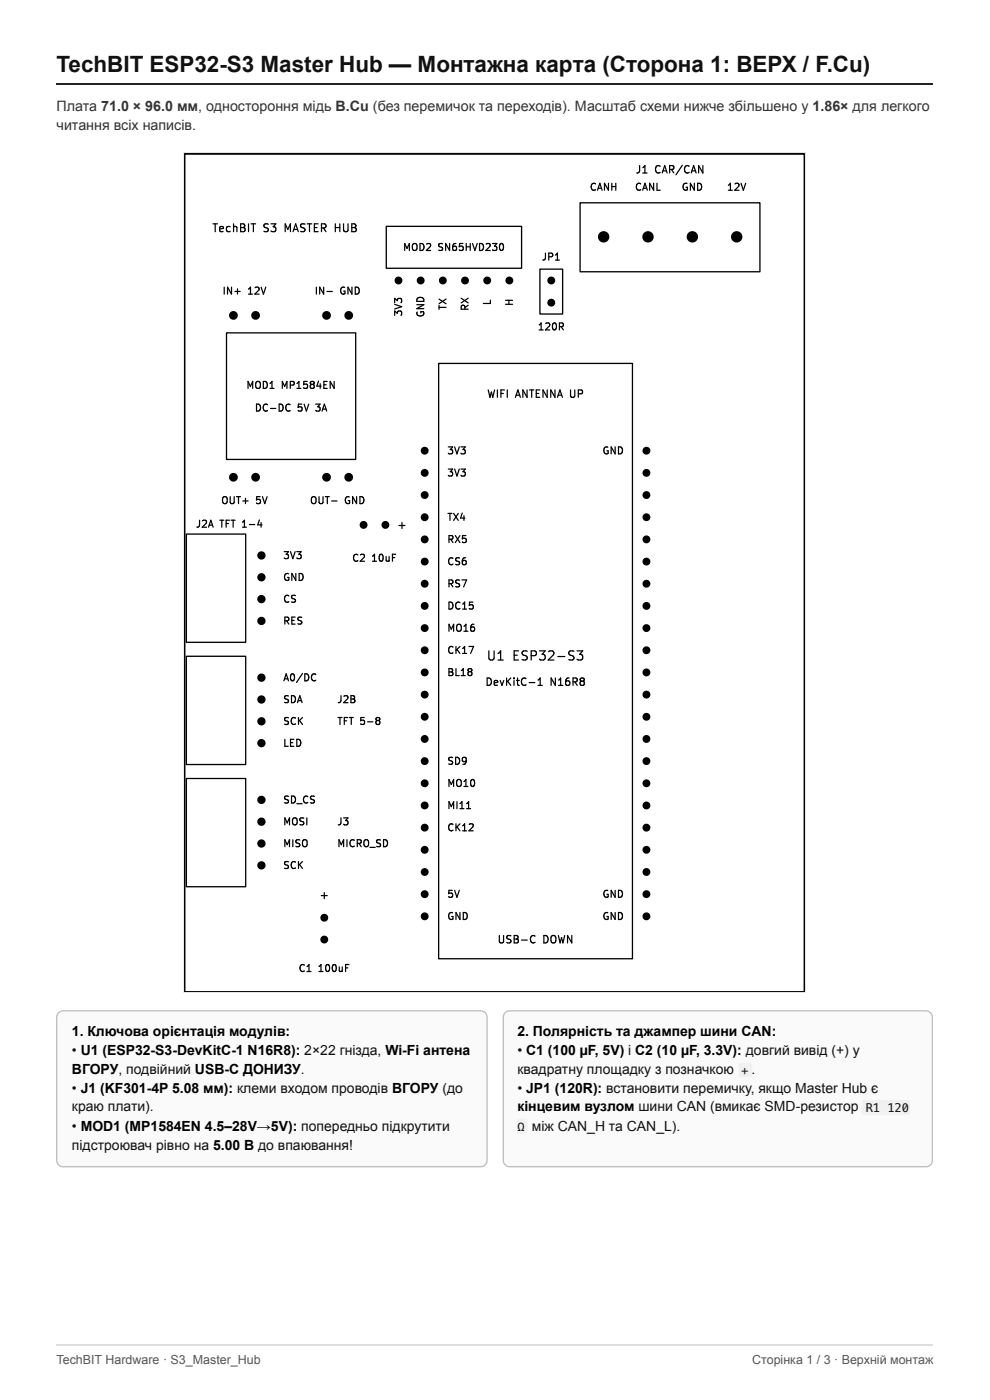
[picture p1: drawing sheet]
<svg xmlns="http://www.w3.org/2000/svg" width="210mm" height="297mm" viewBox="0 0 210 297" stroke-linecap="round" stroke-linejoin="round" font-family="sans-serif">
<path d="M11.9 17.9h186" fill="none" stroke="#222" stroke-width=".26"/>
<path d="M39 32.4h131.8v178.1h-131.8z" fill="none" stroke="#ddd" stroke-width=".26"/>
<g fill="none" stroke="#000" stroke-width=".26">
<path d="M126.3 39a.7 .7 0 0 0-1 .5 .7 .7 0 0 0 .7 .9l.3-.2M126.9 39.9h.7M129.1 38.9v1.5l-.9-1.5v1.5M129.8 38.9v1.5M129.8 39.6h.8M130.6 38.9v1.5M135.7 35.1v1.2a.51 .51 0 0 1-.6 .4M135.9 39a.7 .7 0 0 0-1 .5 .7 .7 0 0 0 .7 .9l.3-.2M136.3 36.7h.9M136.3 35.6l.5-.5v1.6M136.5 39.9h.7M138.7 38.9v1.5l-.9-1.5v1.5"/>
<path d="M139.4 38.9v1.5h.7M140 35.3a.75 .75 0 0 0-1 .5 .75 .75 0 0 0 .7 .9l.3-.2M140.5 36.7l.5-1.6 .5 1.6M140.6 36.3h.8M142 36l.8-.1 .1-.2v-.4l-.3-.2h-.6v1.6M142.4 36l.5 .7M144.7 35.1l-1.3 2M145.7 38.9a.69 .69 0 0 0-.8 .7 .69 .69 0 0 0 .8 .7l.1-.6h-.3M146.2 35.3a.75 .75 0 0 0-1.1 .5 .75 .75 0 0 0 .8 .9l.3-.2M146.6 36.7l.5-1.6 .6 1.6M146.8 36.3h.7M147.3 38.9v1.5l-.9-1.5v1.5"/>
<path d="M148 38.9a.75 .75 0 0 1 .8 .7 .75 .75 0 0 1-.8 .8zM149.1 35.1v1.6l-.9-1.6v1.6M154.5 39.3l.4-.4v1.5M155.9 39l.6-.1 .3 .4-1 1.1h1M157.2 38.9l.5 1.5 .5-1.5M45.2 47.5h.9M45.7 47.5v1.7M46.6 48.6l.8-.2-.1-.3-.5-.1-.2 .3 .1 .8h.6M48.8 48.1l-.4-.1-.4 .4 .2 .7h.6M49.5 48.2l.3-.2 .4 .1 .1 1.1M49.5 47.5v1.7M51 47.5h.6l.2 .1 .1 .4-.3 .3a.44 .44 0 0 1 .4 .4 .44 .44 0 0 1-.3 .5h-.7z"/>
<path d="M51 48.3h.6M52.7 47.5v1.7M53.3 47.5h.9M53.7 47.5v1.7M56.9 47.6l-.6-.1-.3 .1v.5l.8 .3 .1 .4-.3 .4-.6-.1M57.5 47.5h1l-.5 .6 .4 .2v.7l-.2 .2-.7-.2M60.5 49.2v-1.7l.5 1.2 .6-1.2v1.7M62.2 49.2l.5-1.7 .6 1.7M62.3 48.7h.8M64.7 47.6l-.6-.1-.3 .1v.5l.7 .3 .2 .4-.3 .4-.7-.1M65.2 47.5h.9M65.7 47.5v1.7"/>
<path d="M66.7 48.3h.5M67.5 47.5h-.8v1.7h.8M68.2 48.4l.8-.1 .1-.3v-.4l-.3-.1h-.6v1.7M68.6 48.4l.5 .8M71.1 48.3h1M71.1 47.5v1.7M72.1 47.5v1.7M72.9 47.5v1.3l.3 .4h.3l.3-.4v-1.3M74.6 47.5h.6l.2 .1 .1 .4-.3 .3a.44 .44 0 0 1 .4 .4 .44 .44 0 0 1-.3 .5h-.7zM74.6 48.3h.6M85.8 53.1v-1.4l.5 1 .5-1v1.4M87.5 51.9l.3-.2a.5 .5 0 0 1 .7 .5v.4a.49 .49 0 0 1-.5 .6 .49 .49 0 0 1-.5-.6z"/>
<path d="M89.1 51.7a.75 .75 0 0 1 .8 .7 .75 .75 0 0 1-.8 .7zM90.5 51.8l.6-.1 .2 .4-.9 1h.9M93.9 51.7h-.6l-.2 .1v.4l.6 .3 .2 .4-.3 .2h-.6M95.4 51.7v1.4l-.9-1.4v1.4M96.7 51.7h-.4a1 1 0 0 0 0 1.4l.5-.1 .1-.5-.3-.3-.5 .1-.1 .2M98.2 51.7h-.7l-.1 .7 .2-.2 .5 .1 .2 .2-.1 .5-.2 .1-.6-.1M98.9 51.7v1.4M98.9 52.4h.8M99.7 51.7v1.4M100.2 51.7l.5 1.4 .5-1.4M101.7 51.7a.75 .75 0 0 1 .9 .7 .75 .75 0 0 1-.9 .7zM103.1 51.8l.6-.1 .3 .4-.9 1h.9"/>
<path d="M104.5 51.7h.9l-.5 .5 .4 .2v.6l-.2 .1-.6-.1M106.1 51.8l.2-.1a.79 .79 0 0 1 .5 .7 .79 .79 0 0 1-.5 .7l-.3-.5zM115.7 53.7l-.1 1.3-.5 .2M116.4 54.5l.7-.1 .2-.2-.1-.4-.8-.1v1.5M117.8 54.1l.4-.4v1.5M117.8 55.2h.9M126.7 40.4l.5-1.5 .5 1.5M136.3 40.4l.5-1.5 .5 1.5M154.5 40.4h.9M47.6 60.9v1.5M49.1 60.9v1.5l-.8-1.5v1.5M49.8 61.8h1.1"/>
<path d="M50.4 61.3v1.1M52.7 62.4h.9M52.7 61.3l.4-.4v1.5M54.1 61.1l.6-.2 .3 .4-1 1.1h1M55.4 60.9l.5 1.5 .5-1.5M67.1 60.9v1.5M68.7 60.9v1.5l-.9-1.5v1.5M69.4 61.8h1.1M73.1 61a.69 .69 0 0 0-.9 .7 .69 .69 0 0 0 .9 .6l.1-.5h-.3M74.7 60.9v1.5l-.9-1.5v1.5M75.4 60.9a.75 .75 0 0 1 .8 .8 .75 .75 0 0 1-.8 .7zM83.7 64.2v-.9l.6 .5 .1-.4h.7l.1 .2-.1 .6"/>
<path d="M83.7 66.9v-.9l.6 .5 .1-.5h.7l.1 .3-.1 .6M83.7 64.6l1.5 .5-1.5 .5M88.4 64.6h1.5l-1.5 .9h1.5M88.5 66.2a.69 .69 0 0 0 .7 .8 .69 .69 0 0 0 .6-.8l-.5-.1v.3M88.5 63.4a.79 .79 0 0 1 .9-.3 .79 .79 0 0 1 .5 .8h-1.5zM93.1 64.8v.8M93.1 65.2h1.5M93.1 63.4l1.5 1M94.6 63.4l-1.5 1M97.8 63.3l1.5 1M98.6 65.6l-.1-.7-.2-.1h-.3l-.2 .8h1.5M99.3 64.8l-.7 .4"/>
<path d="M99.3 63.3l-1.5 1M104 63.7v.7h-1.5M107.2 64.6h1.5M107.2 63.7h1.5M107.9 63.7v.9M114.4 70h.8M114.4 68.9l.4-.4v1.5M115.8 68.6l.5-.1 .3 .4-.9 1.1h.9M117.3 68.6l.2-.1a.79 .79 0 0 1 .5 .7 .79 .79 0 0 1-.5 .8l-.3-.6zM118.7 69.3l.7-.1 .1-.2-.1-.4-.7-.1v1.5M119 69.3l.5 .7M52.6 82.4v-1.5l.5 1.1 .5-1.1v1.5"/>
<path d="M54.4 85.7a.75 .75 0 0 1 .9 .8 .75 .75 0 0 1-.9 .7zM54.4 81l.2-.1a.5 .5 0 0 1 .6 .5v.5a.49 .49 0 0 1-.5 .5 .49 .49 0 0 1-.5-.5v-.5zM55.9 80.9a.75 .75 0 0 1 .8 .8 .75 .75 0 0 1-.8 .7zM56.7 85.9a.7 .7 0 0 0-.9 .5 .7 .7 0 0 0 .7 .8l.2-.1M57.3 82.4h.8M57.3 81.3l.4-.4v1.5M57.4 86.6h1.1M59.2 85.7a.75 .75 0 0 1 .9 .8 .75 .75 0 0 1-.9 .7zM59.9 82.4v-1.5l.5 1.1 .5-1.1v1.5M61.5 85.9a.7 .7 0 0 0-.9 .5 .7 .7 0 0 0 .7 .8l.2-.1M61.6 81.7l.7-.1 .1-.2v-.3l-.8-.2v1.5M63 82.4h.8"/>
<path d="M63 81.3l.4-.4v1.5M64 85.7h-.7l-.1 .7 .2-.1 .5 .1 .2 .2-.1 .5-.2 .1-.6-.1M64.5 85.7l.5 1.5 .5-1.5M65.2 80.9h-.7l-.1 .7 .2-.1 .5 .1 .1 .2v.5l-.2 .1-.6-.1M66.1 81.6l-.3-.3 .3-.4 .4 .1 .2 .2-.3 .4M66.1 81.6l-.3 .2 .1 .5 .2 .1 .4-.1 .2-.2-.1-.4-.2-.1M66.1 81.6h.3M67 85.7h.9l-.5 .6 .4 .1v.7l-.2 .1-.6-.1M67.6 80.8l-.4 1.1h.9M67.9 81.4v1M68.3 87.2l.5-1.5 .5 1.5M68.5 86.8h.7"/>
<path d="M68.7 81.6h.5M69.4 80.9h-.7v1.5h.7M70.9 80.9v1.5l-.9-1.5v1.5M95.1 99.5h.9l-.5 .6 .4 .1v.6l-.2 .2-.6-.2M95.1 94.8h.9l-.5 .6 .4 .1v.6l-.2 .2-.6-.2M96.4 94.8l.5 1.5 .5-1.5M96.4 99.5l.5 1.5 .5-1.5M97.8 99.5h.9l-.5 .6 .4 .1v.6l-.2 .2-.6-.2M97.8 94.8h.9l-.5 .6 .4 .1v.6l-.2 .2-.6-.2M103.6 82.7l.3 1.6 .3-1.1 .3 1.1 .4-1.6M105.5 82.7v1.6M106.3 83.5h.5"/>
<path d="M107 82.7h-.7v1.6M107.6 82.7v1.6M109.3 84.3l.6-1.6 .5 1.6M109.5 83.8h.7M111.8 82.7v1.6l-.9-1.6v1.6M112.3 82.7h.9M112.8 82.7v1.6M113.8 83.5h.5M114.5 82.7h-.7v1.6h.7M116.1 82.7v1.6l-.9-1.6v1.6M117.7 82.7v1.6l-.9-1.6v1.6M118.3 84.3l.5-1.6 .5 1.6"/>
<path d="M118.4 83.8h.7M121 82.7v1.3l.3 .3 .5-.1 .1-.2v-1.3M122.7 83.5h.7l.2-.3-.1-.3-.2-.2h-.6v1.6M128.9 94.9a.69 .69 0 0 0-.8 .6 .69 .69 0 0 0 .8 .7l.1-.5h-.3M130.5 94.8v1.5l-.9-1.5v1.5M131.2 94.8a.75 .75 0 0 1 .8 .7 .75 .75 0 0 1-.8 .8zM42.3 110.4v1.2l-.5 .2M43 110.5l.5-.1 .3 .4-.9 1h.9M44.2 111.8l.5-1.4 .5 1.4M44.4 111.4h.7M46.6 110.4h.9M47.1 110.4v1.4"/>
<path d="M47.3 105.6l.3-.2a.5 .5 0 0 1 .6 .5v.4a.49 .49 0 0 1-.5 .6 .49 .49 0 0 1-.5-.6zM48 111.1h.5M48.7 110.4h-.7v1.4M48.8 105.4v1.2l.3 .2h.4l.2-.2v-1.2M49 110.4h.9M49.5 110.4v1.4M50.2 105.4h.8M50.6 105.4v1.4M51.4 111.8h.9M51.4 110.8l.5-.4v1.4M51.5 106.3h1.1M52.1 105.7v1.1"/>
<path d="M52.9 111.3h1.1M55 110.3l-.3 1h.9M55.2 105.4h-.7l-.1 .7 .2-.2 .5 .1 .1 .2v.5l-.2 .1-.6-.1M55.4 110.9v.9M55.7 105.4l.5 1.4 .5-1.4M60.3 117h.9l-.5 .6 .4 .1v.7l-.2 .1-.6-.1M61.6 117l.5 1.5 .5-1.5M63 117h.9l-.5 .6 .4 .1v.7l-.2 .1-.6-.1M66.1 105.6l.3-.2a.5 .5 0 0 1 .6 .5v.4a.49 .49 0 0 1-.5 .6 .49 .49 0 0 1-.5-.6zM67.7 105.4v1.2l.3 .2h.2l.3-.2v-1.2M69 105.4h.9M69.4 105.4v1.4"/>
<path d="M70.4 106.3h1.1M74.1 105.4a.69 .69 0 0 0-.9 .7 .69 .69 0 0 0 .9 .7l.1-.6h-.3M75.6 105.4v1.4l-.8-1.4v1.4M75.9 117.7a.7 .7 0 0 0-1 .5 .7 .7 0 0 0 .7 .9l.3-.2M76.3 105.4a.75 .75 0 0 1 .9 .7 .75 .75 0 0 1-.9 .7zM76.5 117.7l.5-.1 .3 .4-.9 1.1h.9M79 119.1h.9M79 118l.4-.4v1.5M80.6 117.7l.2-.1a.79 .79 0 0 1 .5 .7 .79 .79 0 0 1-.5 .8l-.4-.6zM81.9 118.1l.1 .9 .3 .1 .2-.2M82.5 118.1v1M83.2 118.3h.5"/>
<path d="M84 117.6h-.8v1.5M84.6 111.5h1.3M85.3 110.8v1.3M95 108.9h.9M95.2 114.4l.7-.1 .2-.2-.1-.3-.8-.2v1.5M95.4 108.9v1.5M95.6 114.4l.5 .7M96.1 118.5a.7 .7 0 0 0-1 .5 .7 .7 0 0 0 .7 .8l.3-.1M96.2 108.9l1 1.5M96.6 113.6l1 1.5M97.2 108.9l-1 1.5M97.5 118.4l-.6-.1-.2 .2v.4l.7 .3 .1 .3-.3 .3-.6-.1"/>
<path d="M97.6 113.6l-1 1.5M98.1 108.8l-.4 1.1h.9M98.4 109.4v1M98.8 118.3l-.5 .1a1 1 0 0 0 0 1.4l.5-.1 .1-.5-.3-.3h-.3l-.2 .3M98.8 113.6h-.7v.7l.2-.1 .5 .1 .1 .2-.1 .5-.2 .1-.5-.1M60.4 131.7l.7-.1 .2-.2-.1-.3-.8-.2v1.5M60.8 131.7l.5 .7M61.2 121.7a.69 .69 0 0 0-.9 .7 .69 .69 0 0 0 .9 .7l.1-.6h-.3M61.3 126.4a.7 .7 0 0 0-1 .5 .7 .7 0 0 0 .7 .9l.3-.2M61.9 131.6h.5M62.6 130.9h-.7v1.5h.7M62.7 126.4l-.6-.1-.2 .1v.5l.6 .2 .2 .4-.3 .3-.6-.1"/>
<path d="M62.8 121.7v1.4l-.9-1.4v1.4M63.5 121.7a.75 .75 0 0 1 .8 .7 .75 .75 0 0 1-.8 .7zM64 131l-.5-.1-.3 .3 .1 .4 .6 .2v.5l-.2 .1-.5-.1M95.2 127.7a.75 .75 0 0 1 .9 .8 .75 .75 0 0 1-.9 .7zM95.2 123.8l.7-.1 .2-.2-.1-.3-.8-.2v1.5M95.2 133.9v-1.5l.5 1.1 .5-1.1v1.5M95.6 123.8l.5 .7M96.1 137.3a.7 .7 0 0 0-1 .5 .7 .7 0 0 0 .7 .8l.3-.1M96.7 137.1v1.5M96.9 137.8l.7 .8M97.1 132.5l.1-.1a.5 .5 0 0 1 .6 .5v.5a.49 .49 0 0 1-.4 .5 .49 .49 0 0 1-.5-.5v-.5zM97.5 123.1l-.6-.1-.2 .2v.4l.7 .3 .1 .3-.3 .3-.6-.1"/>
<path d="M97.6 127.9a.7 .7 0 0 0-1 .5 .7 .7 0 0 0 .7 .8l.3-.1M97.6 137.1l-.9 .9M98 123h1l-.7 1.5M98.1 137.6l.5-.5v1.5M98.1 129.2h.9M98.1 128.2l.5-.5v1.5M98.1 138.6h.9M98.4 132.9l.4-.5v1.5M98.4 133.9h.9M99.5 137.1h1l-.7 1.5M100.3 127.7h-.7l-.1 .7 .3-.1 .4 .1 .2 .2-.1 .5-.2 .1-.6-.1M100.5 132.4l-.4 .1a1 1 0 0 0 0 1.4l.5-.1 .1-.5-.3-.3-.4 .1-.2 .2"/>
<path d="M103.7 138.1v1.5l.4 .4h.3l.4-.4v-1.5M105.6 138.6l.6-.5v1.9M109.1 139h.6M110 138.1h-.9v1.9h.9M111.8 138.2l-.7-.1-.3 .2v.5l.9 .4 .1 .4-.3 .4-.8-.1M112.7 139.1l.9-.1 .2-.3-.1-.4-.3-.2h-.7v1.9M114.4 138.1h1.2l-.6 .7 .5 .2v.8l-.2 .2h-.6l-.3-.2M116.4 138.3l.3-.2h.4l.3 .2 .1 .3-.1 .3-1.1 1.1h1.2M118.3 139.3h1.5M121.8 138.2l-.8-.1-.3 .2v.5l.9 .4 .2 .4-.4 .4-.8-.1M122.4 138.1h1.2l-.6 .7 .5 .2v.8l-.3 .2h-.5l-.3-.2M60.2 144.4l.5-1.4 .5 1.4"/>
<path d="M60.4 144h.7M60.4 156.8v1.5h.7M61.2 147.7l-.6-.1-.2 .1v.4l.7 .3 .1 .4-.3 .3-.5-.1M61.2 152.3l-.6-.1-.2 .2v.4l.7 .3 .1 .3-.3 .3-.5-.1M61.6 157.5h.5M61.8 143h.2a.79 .79 0 0 1 .5 .7 .79 .79 0 0 1-.5 .7 .98 .98 0 0 1-.2-1.4zM61.8 147.6a.75 .75 0 0 1 .9 .7 .75 .75 0 0 1-.9 .8zM62.3 156.8h-.7v1.5h.7M62.7 152.4a.7 .7 0 0 0-1 .4 .7 .7 0 0 0 .7 .9l.3-.1M63 156.8a.75 .75 0 0 1 .8 .8 .75 .75 0 0 1-.8 .7zM63.1 149.1l.5-1.5 .5 1.5M63.2 148.6h.7"/>
<path d="M63.3 152.2v1.5M63.5 152.8l.7 .9M64.2 142.9l-1.3 1.9M64.2 152.2l-.9 .9M64.7 143a.75 .75 0 0 1 .8 .7 .75 .75 0 0 1-.8 .7zM67 143.1a.7 .7 0 0 0-1 .5 .7 .7 0 0 0 .7 .8l.3-.1M71.7 152.2h.8M72.1 152.2v1.5M72.3 147.6v1.3l-.5 .2M73 147.7l.5-.1 .3 .4-.9 1.1h.9M73 152.9h.5M73.7 152.2h-.7v1.5"/>
<path d="M74.1 152.2h.8M74.4 147.6h.5l.3 .3-.3 .4 .3 .1 .1 .4-.3 .3h-.6zM74.4 148.3h.5M74.5 152.2v1.5M77.3 152.2h-.7l-.1 .7 .2-.1h.5l.1 .3v.5l-.2 .1-.6-.1M78 153.1h1.1M80 152.8l-.3-.2 .3-.4 .4 .1 .2 .2-.3 .3M80 152.8l-.3 .3 .1 .5 .2 .1h.3l.3-.3-.1-.4-.2-.2M80 152.8h.3M95.2 141.8h.5l.3 .3-.3 .4 .3 .2 .1 .3-.3 .3h-.6zM95.2 142.5h.5M96.7 141.8v1.5h.7"/>
<path d="M97.8 142.3l.5-.5v1.5M97.8 143.3h.9M99.5 142.5l-.2 .3v.4l.2 .1h.5l.1-.3-.1-.4-.2-.1M99.5 142.5l-.2-.3 .2-.4h.3l.3 .3-.3 .4M99.5 142.5h.3M103.3 143.8a.8 .8 0 0 1 .9 .8 .8 .8 0 0 1-.9 .8zM104.8 144.9l.8-.2-.1-.3h-.4l-.3 .2 .1 .7h.6M105.6 140h1.2M106.1 144.4l.4 1 .4-1M107.5 143.8v1.6M107.7 144.5l.7 .9M108.4 143.8l-.9 .9"/>
<path d="M109 143.8v.2M109 144.4v1M109.6 144.4h.6M109.8 143.8v1.4l.4 .2M111.6 144a.75 .75 0 0 0-1.1 .5 .75 .75 0 0 0 .8 .9l.3-.1M112.3 144.8h1.2M114.1 145.4h.9M114.1 144.3l.5-.5v1.6M117.8 143.8v1.6l-.9-1.6v1.6M118.5 145.4h.9M118.5 144.3l.4-.5v1.6M120.7 143.8l-.4 .1a1.06 1.06 0 0 0 0 1.5l.5-.1 .1-.6-.3-.3-.5 .1-.1 .2"/>
<path d="M121.5 144.7l.8-.1 .1-.2v-.4l-.3-.2h-.6v1.6M121.9 144.7l.5 .7M123.3 144.5l-.3 .3v.3l.3 .3 .5-.1 .1-.2v-.3l-.3-.3M123.3 144.5l-.3-.3 .3-.4 .5 .1 .1 .2-.3 .4M123.3 144.5h.3M60.4 175v-1.5l.5 1.1 .5-1.1v1.5M60.4 179.6v-1.5l.5 1.1 .5-1.1v1.5M61.2 169l-.6-.1-.2 .1v.4l.7 .3 .1 .4-.3 .3-.5-.1M61.8 168.9a.75 .75 0 0 1 .9 .7 .75 .75 0 0 1-.9 .8zM62.1 178.1v1.5M62.3 173.6l.1-.1a.5 .5 0 0 1 .6 .5v.5a.49 .49 0 0 1-.5 .5 .49 .49 0 0 1-.5-.5v-.5zM63 170.5h1.1"/>
<path d="M63.6 178.2l-.6-.1-.2 .2v.4l.7 .3 .1 .3-.3 .3-.5-.1M64.4 178.2l.1-.1a.5 .5 0 0 1 .6 .5v.5a.49 .49 0 0 1-.4 .5 .49 .49 0 0 1-.5-.5v-.5zM64.4 173.6l-.5-.1-.2 .2v.4l.6 .3 .1 .3-.2 .3-.6-.1M65.1 173.5v1.5M65.3 169a.7 .7 0 0 0-1 .5 .7 .7 0 0 0 .7 .9l.3-.2M66.7 169l-.6-.1-.2 .1v.4l.7 .3 .1 .4-.3 .3-.5-.1M71.9 179.6v-1.5l.5 1.1 .5-1.1v1.5M72.3 173.5v1.3l-.5 .2M72.9 173.5h.9l-.5 .6 .4 .1v.6l-.2 .2-.6-.2M73.6 178.1v1.5M75.1 178.3a.7 .7 0 0 0-.9 .5 .7 .7 0 0 0 .7 .8l.2-.1M75.8 178.9l.7-.1 .1-.2v-.3l-.8-.2v1.5"/>
<path d="M76.1 178.9l.5 .7M77.4 178.2l.1-.1a.5 .5 0 0 1 .7 .5v.5a.49 .49 0 0 1-.5 .5 .49 .49 0 0 1-.5-.5v-.5zM78.5 179.8h1.1M80.7 178.2l-.5-.1-.3 .2v.4l.7 .3 .1 .3-.3 .3-.5-.1M81.4 178.1a.75 .75 0 0 1 .8 .8 .75 .75 0 0 1-.8 .7zM95.2 166.8v-1.4l.5 1 .5-1v1.4M95.2 171.5v-1.4l.5 1 .5-1v1.4M96 160.7h-.6l-.2 .2 .1 .4 .6 .3v.4l-.2 .1h-.5M96.1 174.9a.7 .7 0 0 0-1 .5 .7 .7 0 0 0 .7 .8l.3-.1M96.6 160.7a.75 .75 0 0 1 .9 .7 .75 .75 0 0 1-.9 .7zM96.7 174.8v1.4M96.9 170.1v1.4"/>
<path d="M96.9 175.4l.7 .8M97.1 165.4h.1a.5 .5 0 0 1 .6 .5v.4a.49 .49 0 0 1-.4 .6 .49 .49 0 0 1-.5-.6v-.4zM97.6 171.5h.8M97.6 170.5l.4-.4v1.4M97.6 174.8l-.9 .8M98.1 175.2l.5-.4v1.4M98.1 176.2h.9M98.4 165.8l.4-.4v1.4M98.4 166.8h.9M98.9 161.3l-.3 .3h-.3l-.2-.3v-.4l.2-.2h.3l.3 .2a.98 .98 0 0 1-.4 1.2h-.3M99 171.5h.8M99 170.5l.4-.4v1.4"/>
<path d="M99.5 174.9l.6-.1 .3 .4-.9 1h.9M100 165.5l.2-.1a.79 .79 0 0 1 .5 .7 .79 .79 0 0 1-.5 .7l-.4-.5zM61.2 182.8h-.6l-.2 .1v.4l.7 .3 .1 .4-.3 .2h-.5M62.7 182.9a.7 .7 0 0 0-1 .5 .7 .7 0 0 0 .7 .8l.3-.1M63.3 182.8v1.4M63.5 183.4l.7 .8M64.2 182.8l-.9 .8M68.2 190h1.2M68.8 189.4v1.2M95.9 188.9h-.7v.7l.2-.2 .5 .1 .1 .2-.1 .5-.2 .2-.5-.2M96 193.7a.69 .69 0 0 0-.8 .6 .69 .69 0 0 0 .8 .7l.1-.6h-.3M96.4 188.9l.5 1.5 .5-1.5"/>
<path d="M97.6 193.6v1.5l-.9-1.5v1.5M98.3 193.6a.75 .75 0 0 1 .8 .7 .75 .75 0 0 1-.8 .8zM105.9 198.5v1.2l.3 .3h.5l.1-.3v-1.2M108.4 198.5h-.6l-.2 .1v.5l.6 .3 .2 .3-.3 .3h-.6M109.1 198.5h.5l.3 .3-.3 .4 .3 .2 .1 .3-.3 .3h-.6zM109.1 199.2h.5M110.6 199.4h1.2M113.5 198.6a.75 .75 0 0 0-1 .5 .75 .75 0 0 0 .7 .9l.3-.1M115.4 198.5a.8 .8 0 0 1 .9 .7 .8 .8 0 0 1-.9 .8zM117.1 198.5a.52 .52 0 0 1 .5 0 .52 .52 0 0 1 .3 .5v.5a.53 .53 0 0 1-.5 .6 .53 .53 0 0 1-.5-.6v-.5zM118.4 198.5l.4 1.5 .3-1.1 .3 1.1 .4-1.5M121.3 198.5v1.5l-.9-1.5v1.5"/>
<path d="M128.9 189a.69 .69 0 0 0-.8 .6 .69 .69 0 0 0 .8 .7l.1-.6h-.3M128.9 193.7a.69 .69 0 0 0-.8 .6 .69 .69 0 0 0 .8 .7l.1-.6h-.3M130.5 188.9v1.5l-.9-1.5v1.5M130.5 193.6v1.5l-.9-1.5v1.5M131.2 188.9a.75 .75 0 0 1 .8 .7 .75 .75 0 0 1-.8 .8zM131.2 193.6a.75 .75 0 0 1 .8 .7 .75 .75 0 0 1-.8 .8zM64.6 204.8a.7 .7 0 0 0-1 .5 .7 .7 0 0 0 .7 .8l.3-.1M65.1 206.1h.9M65.1 205l.4-.4v1.5M67.7 206.1h.8M67.7 205l.4-.4v1.5M69.2 204.8l.2-.2a.79 .79 0 0 1 .5 .8 .79 .79 0 0 1-.5 .7l-.3-.6z"/>
<path d="M70.6 204.8l.2-.2a.79 .79 0 0 1 .5 .8 .79 .79 0 0 1-.5 .7l-.3-.6zM72 205.1v.9l.4 .1 .2-.1M72.6 205.1v1M73.3 205.3h.5M74 204.6h-.7v1.5"/>
</g>
<path d="M81.9 48h28.7v8.9h-28.7zM114.5 57.1h4.8v9.5h-4.8zM123 43h38.2v14.7h-38.2zM48 70.6h27.5v26.9h-27.5zM93 77.1h41.2v126.3h-41.2zM39.5 113.3h12.6v23h-12.6zM39.5 139.2h12.6v23h-12.6zM39.5 165.2h12.6v22.9h-12.6z" fill="none" stroke="#000" stroke-width=".28"/>
<path d="M39.2 210.4v-177.7h131.4v177.7" fill="none" stroke="#000" stroke-width=".37"/>
<g fill="#000">
<circle cx="84.5" cy="59.5" r=".83"/>
<circle cx="89.2" cy="59.5" r=".83"/>
<circle cx="93.9" cy="59.5" r=".83"/>
<circle cx="98.6" cy="59.5" r=".83"/>
<circle cx="103.3" cy="59.5" r=".83"/>
<circle cx="108" cy="59.5" r=".83"/>
<circle cx="116.9" cy="59.5" r=".83"/>
<circle cx="128" cy="50.2" r="1.2"/>
<circle cx="137.5" cy="50.2" r="1.2"/>
<circle cx="146.9" cy="50.2" r="1.2"/>
<circle cx="156.3" cy="50.2" r="1.2"/>
<circle cx="49.5" cy="66.9" r=".93"/>
<circle cx="54.2" cy="66.9" r=".93"/>
<circle cx="69.3" cy="66.9" r=".93"/>
<circle cx="74" cy="66.9" r=".93"/>
<circle cx="116.9" cy="64.2" r=".83"/>
<circle cx="90.1" cy="95.6" r=".83"/>
<circle cx="137.1" cy="95.6" r=".83"/>
<circle cx="49.5" cy="101.2" r=".93"/>
<circle cx="54.2" cy="101.2" r=".93"/>
<circle cx="55.5" cy="117.8" r=".88"/>
<circle cx="69.3" cy="101.2" r=".93"/>
<circle cx="74" cy="101.2" r=".93"/>
<circle cx="77.1" cy="111.4" r=".83"/>
<circle cx="81.8" cy="111.4" r=".83"/>
<circle cx="90.1" cy="100.3" r=".83"/>
<circle cx="90.1" cy="114.4" r=".83"/>
<circle cx="90.1" cy="119.1" r=".83"/>
<circle cx="90.1" cy="109.7" r=".83"/>
<circle cx="90.1" cy="105" r=".83"/>
<circle cx="137.1" cy="100.3" r=".83"/>
<circle cx="137.1" cy="114.4" r=".83"/>
<circle cx="137.1" cy="119.1" r=".83"/>
<circle cx="137.1" cy="109.7" r=".83"/>
<circle cx="137.1" cy="105" r=".83"/>
<circle cx="55.5" cy="122.5" r=".88"/>
<circle cx="55.5" cy="131.7" r=".88"/>
<circle cx="55.5" cy="127.1" r=".88"/>
<circle cx="90.1" cy="123.8" r=".83"/>
<circle cx="90.1" cy="133.2" r=".83"/>
<circle cx="90.1" cy="137.9" r=".83"/>
<circle cx="90.1" cy="128.5" r=".83"/>
<circle cx="137.1" cy="123.8" r=".83"/>
<circle cx="137.1" cy="133.2" r=".83"/>
<circle cx="137.1" cy="137.9" r=".83"/>
<circle cx="137.1" cy="128.5" r=".83"/>
<circle cx="55.5" cy="143.8" r=".88"/>
<circle cx="55.5" cy="148.4" r=".88"/>
<circle cx="55.5" cy="157.7" r=".88"/>
<circle cx="55.5" cy="153" r=".88"/>
<circle cx="90.1" cy="142.7" r=".83"/>
<circle cx="90.1" cy="147.4" r=".83"/>
<circle cx="90.1" cy="156.8" r=".83"/>
<circle cx="90.1" cy="152.1" r=".83"/>
<circle cx="137.1" cy="142.7" r=".83"/>
<circle cx="137.1" cy="147.4" r=".83"/>
<circle cx="137.1" cy="156.8" r=".83"/>
<circle cx="137.1" cy="152.1" r=".83"/>
<circle cx="55.5" cy="178.9" r=".88"/>
<circle cx="55.5" cy="169.7" r=".88"/>
<circle cx="55.5" cy="174.3" r=".88"/>
<circle cx="90.1" cy="161.5" r=".83"/>
<circle cx="90.1" cy="166.2" r=".83"/>
<circle cx="90.1" cy="170.9" r=".83"/>
<circle cx="90.1" cy="175.6" r=".83"/>
<circle cx="137.1" cy="161.5" r=".83"/>
<circle cx="137.1" cy="166.2" r=".83"/>
<circle cx="137.1" cy="170.9" r=".83"/>
<circle cx="137.1" cy="175.6" r=".83"/>
<circle cx="55.5" cy="183.6" r=".88"/>
<circle cx="68.8" cy="194.7" r=".83"/>
<circle cx="68.8" cy="199.3" r=".83"/>
<circle cx="90.1" cy="194.4" r=".83"/>
<circle cx="90.1" cy="180.3" r=".83"/>
<circle cx="90.1" cy="185" r=".83"/>
<circle cx="90.1" cy="189.7" r=".83"/>
<circle cx="137.1" cy="194.4" r=".83"/>
<circle cx="137.1" cy="180.3" r=".83"/>
<circle cx="137.1" cy="185" r=".83"/>
<circle cx="137.1" cy="189.7" r=".83"/>
</g>
<path d="M12.4 214.8l1-.4h88.6a1.37 1.37 0 0 1 1.3 1.4v30.3a1.37 1.37 0 0 1-1.3 1.4h-88.6a1.37 1.37 0 0 1-1.4-1.4v-30.3z" fill="#fafafa"/>
<path d="M12.4 214.8l1-.4h88.6a1.37 1.37 0 0 1 1.3 1.4v30.3a1.37 1.37 0 0 1-1.3 1.4h-88.6a1.37 1.37 0 0 1-1.4-1.4v-30.3z" fill="none" stroke="#bbb" stroke-width=".26"/>
<path d="M107.2 214.8l.9-.4h88.3a1.37 1.37 0 0 1 1.4 1.4v30.3a1.37 1.37 0 0 1-1.4 1.4h-88.3a1.37 1.37 0 0 1-1.3-1.4v-30.3z" fill="#fafafa"/>
<path d="M107.2 214.8l.9-.4h88.3a1.37 1.37 0 0 1 1.4 1.4v30.3a1.37 1.37 0 0 1-1.4 1.4h-88.3a1.37 1.37 0 0 1-1.3-1.4v-30.3z" fill="none" stroke="#bbb" stroke-width=".26"/>
<g fill="#f0f0f0">
<path d="M156.8 225.6l.3-.2h1.9l.4 .2 .1 .3v2.2l-.1 .4-.4 .1h-1.9l-.3-.1-.2-.4v-2.2z"/>
<path d="M183 233.5l.3-.1h9.6v3.1h-9.7l-.3-.2-.1-.3v-2.1z"/>
<path d="M109.8 237.3h1.7l.3 .3 .1 2.4-.2 .4-1.9 .1z"/>
</g>
<path d="M11.9 285.4h186" fill="none" stroke="#ddd" stroke-width=".26"/>
<text font-size="4.8" fill="#111" x="12" y="15.3">TechBIT ESP32-S3 Master Hub — Монтажна карта (Сторона 1: ВЕРХ / F.Cu)</text>
<g font-size="3" fill="#333">
<text x="12" y="23.5">Плата 71.0 × 96.0 мм, одностороння мідь B.Cu (без перемичок та переходів). Масштаб схеми нижче збільшено у 1.86× для легкого</text>
<text x="12" y="27.5">читання всіх написів.</text>
</g>
<g font-size="3">
<text x="15.3" y="219.9">1. Ключова орієнтація модулів:</text>
<text x="109.8" y="219.9">2. Полярність та джампер шини CAN:</text>
<text x="15.3" y="227.8">ВГОРУ, подвійний USB-C ДОНИЗУ.</text>
<text x="109.8" y="235.7">кінцевим вузлом шини CAN (вмикає SMD-резистор</text>
</g>
<g font-size="3" fill="#111">
<text x="15.3" y="223.8">• U1 (ESP32-S3-DevKitC-1 N16R8): 2×22 гнізда, Wi-Fi антена</text>
<text x="109.8" y="223.8">• C1 (100 µF, 5V) і C2 (10 µF, 3.3V): довгий вивід (+) у</text>
<text x="109.8" y="227.8">квадратну площадку з позначкою</text>
<text x="159.4" y="227.8">.</text>
<text x="15.3" y="231.8">• J1 (KF301-4P 5.08 мм): клеми входом проводів ВГОРУ (до</text>
<text x="109.8" y="231.8">• JP1 (120R): встановити перемичку, якщо Master Hub є</text>
<text x="15.3" y="235.7">краю плати).</text>
<text x="15.3" y="240">• MOD1 (MP1584EN 4.5–28V→5V): попередньо підкрутити</text>
<text x="112.8" y="240">між CAN_H та CAN_L).</text>
<text x="15.3" y="243.9">підстроювач рівно на 5.00 В до впаювання!</text>
</g>
<g font-size="2.6" fill="#555">
<text x="12" y="289.5">TechBIT Hardware · S3_Master_Hub</text>
<text x="159.6" y="289.5">Сторінка 1 / 3 · Верхній монтаж</text>
</g>
<g font-size="2.5" fill="#111">
<text x="157.2" y="228">+</text>
<text x="109.8" y="239.9">Ω</text>
<text x="183.6" y="235.9">R1</text>
<text x="188.2" y="235.9">120</text>
</g>
</svg>
